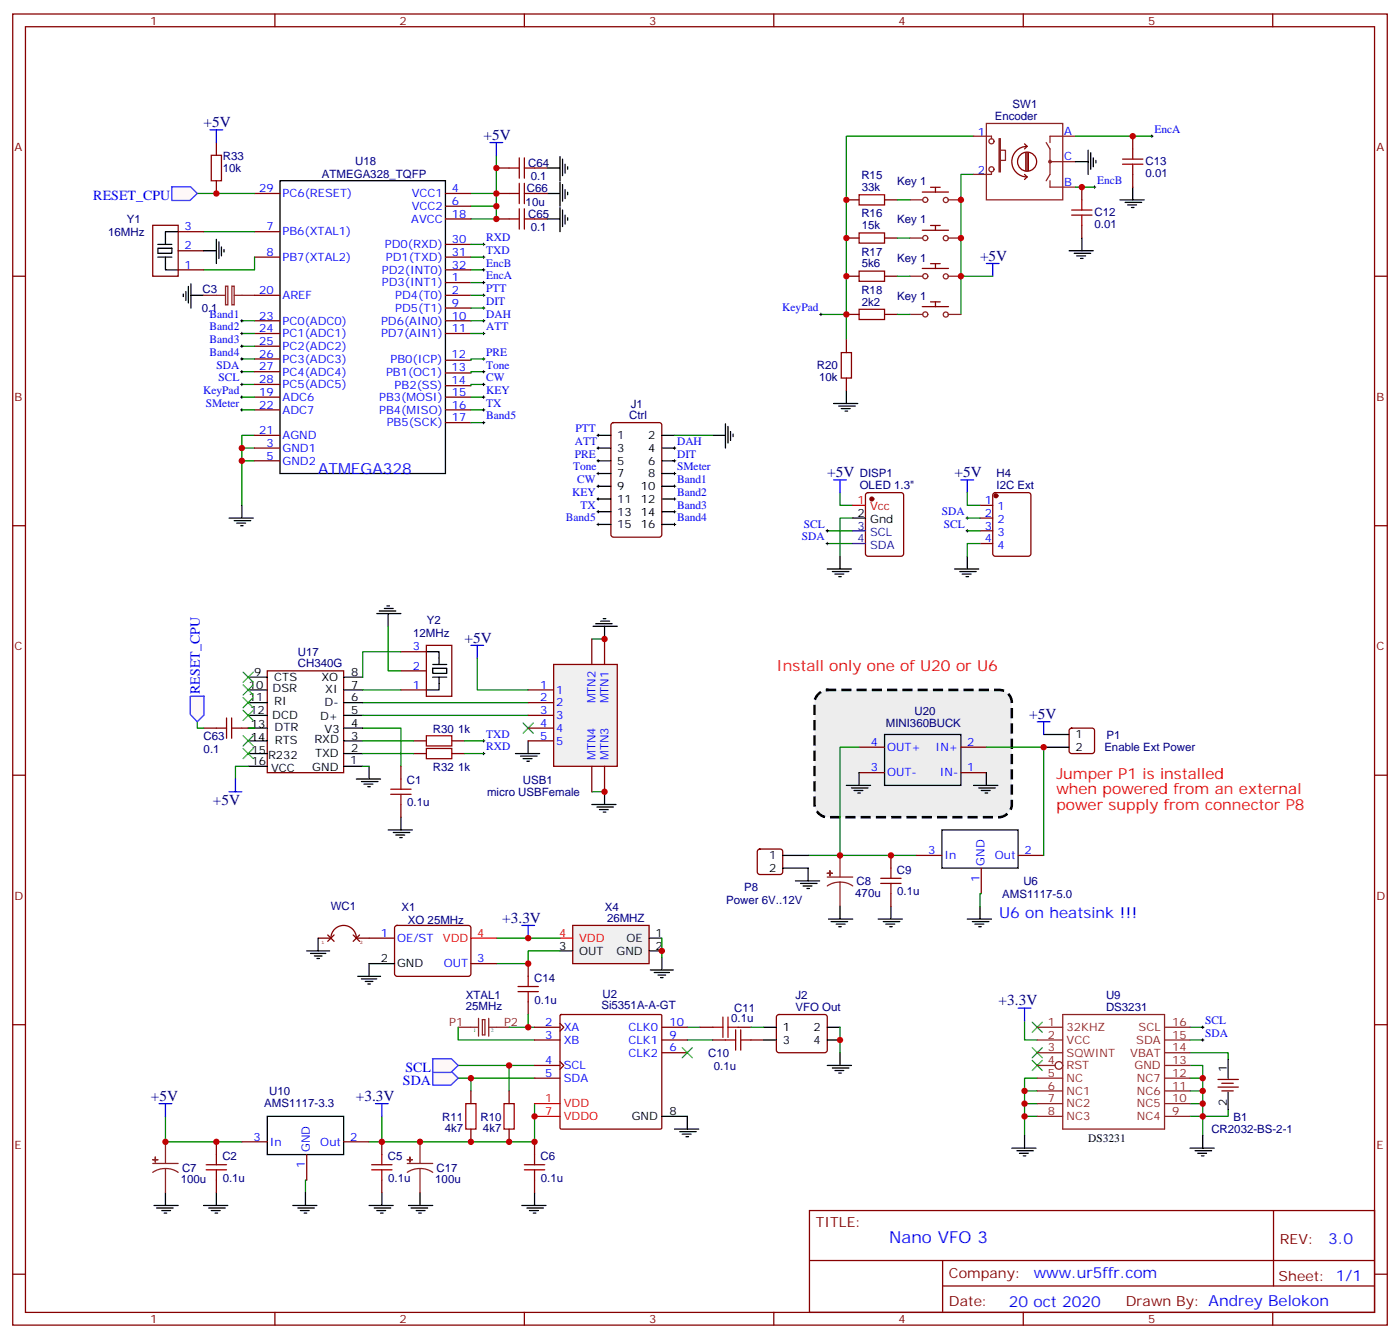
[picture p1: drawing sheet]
<svg xmlns="http://www.w3.org/2000/svg" width="388mm" height="371mm" viewBox="0 0 388 371" stroke-linecap="round" stroke-linejoin="round" font-family="sans-serif">
<path d="M226.9 192.2a3.6 3.6 0 0 1 2.4-1h47.6a3.5 3.5 0 0 1 3.6 3.5v28.3a3.8 3.8 0 0 1-3.6 3.5h-47.6a3.8 3.8 0 0 1-3.5-3.5v-28.3a3.5 3.5 0 0 1 1.1-2.5z" fill="#ededed" stroke="#000" stroke-width=".71" stroke-dasharray="2.1 2.1"/>
<g fill="none" stroke="#870000" stroke-width=".35">
<path d="M3.5 3.9h381v363.3h-381zM7.1 7.4h373.9v356.3h-373.9zM76.2 3.9v3.5M145.3 3.9v3.5M214.5 3.9v3.5M283.6 3.9v3.5M352.8 3.9v3.5M60 39.5v3.5M60 50.1v3.5M70.6 53.6h7M123.5 53.6h7M123.5 57.1h7"/>
<path d="M137.6 53.6h3.5M148.2 53.6h3.5M234.6 55.4h3.5M245.2 55.4h3.5M3.5 76.6h3.6M42.3 62.4h7.1v14.2h-7.1zM49.4 64.2h7M49.4 74.8h7M49.4 69.5h7M70.6 64.2h7M70.6 71.3h7M123.5 78.3h7"/>
<path d="M123.5 71.3h7M123.5 60.7h7M123.5 67.7h7M123.5 74.8h7M137.6 60.7h3.5M148.2 60.7h3.5M234.6 76.6h3.5M234.6 66h3.5M245.2 76.6h3.5M245.2 66h3.5M381 76.6h3.5M70.6 81.8h7"/>
<path d="M70.6 88.9h7M70.6 92.4h7M70.6 96h7M70.6 99.5h7M123.5 81.8h7M123.5 85.4h7M123.5 88.9h7M123.5 92.4h7M123.5 99.8h7M234.6 94.2v3.5M234.6 87.1h3.5M245.2 87.1h3.5"/>
<path d="M70.6 110.1h7M70.6 113.6h7M70.6 103h7M70.6 106.5h7M123.5 103.4h7M123.5 106.9h7M123.5 110.1h7M123.5 113.6h7M123.5 117.1h7M234.6 104.8v3.5M70.6 124.2h7M70.6 127.7h7"/>
<path d="M70.6 120.6h7M240.1 136.7l.5-.2h9.2l.6 .5 .1 16.5-.5 .6-9.4 .1-.7-.5v-16.5zM275.4 136.7l.5-.2h9.1l.7 .5 .1 16.5-.5 .6-9.4 .1-.7-.5v-16.5zM3.5 145.7h3.6M271.6 140.1h3.6M271.6 143.6h3.6M271.6 147.1h3.6M271.6 150.6h3.6M381 145.7h3.5M3.5 214.8h3.6M381 214.8h3.5M3.5 284h3.6"/>
<path d="M381 284h3.5M224.4 335.5h156.6v28.2h-156.6zM353 335.5v20.9M3.5 353.1h3.6M224.4 349.3h156.5M261.3 356.4h119.6M261.3 349.3v14.1M381 353.1h3.5M76.2 363.7v3.5M145.3 363.7v3.5M214.5 363.7v3.5M283.6 363.7v3.5"/>
<path d="M352.8 363.7v3.5"/>
</g>
<g fill="#870000" stroke="#870000" stroke-width=".35">
<circle cx="276" cy="137.4" r=".53"/>
<circle cx="241.7" cy="138.3" r=".53"/>
</g>
<g fill="none" stroke="#000" stroke-width=".28">
<path d="M133.7 71.3h.7M133.7 67.7h.7M134.1 67.4v.7M134.1 70.9v.7M66.7 106.5h.7M66.7 103h.7M67 102.7v.7M67 106.2v.7M229 147.1h.7M229 150.6h.7M229.3 146.8v.7M229.3 150.3v.7"/>
<path d="M267.8 147.1h.7M267.8 143.6h.7M268.1 143.2v.7M268.1 146.8v.7"/>
</g>
<g fill="none" stroke="#000" stroke-width=".35">
<path d="M77.6 50.1h45.9v81.1h-45.9zM151.7 53.6h3.5M155.2 50.4v6.7M155.2 57.5v6.7M155.9 51.2v4.5M155.9 58.2v4.6M156.6 52.6v2.4M156.6 59.6v2.5M157.3 53.3v.7M43.7 68.8h3.9v1.4h-3.9zM43.7 67.7h3.9M43.7 71.3h3.9"/>
<path d="M45.9 71.3v3.5h3.5M49.4 64.2h-3.5v3.5M52.2 79.4v4.6M52.9 78.7v6.7M56.4 69.5h3.6M60 66.3v6.7M60.7 67v4.6M61.4 68.4v2.5M62.1 69.1v.7M151.7 60.7h3.5M157.3 60.3v.7M50.8 81.5v.7"/>
<path d="M51.5 80.8v2.5M52.9 81.8h3.5M231.1 111.8h6.7M232.5 112.5h4.6M233.2 113.2h2.5M234.2 113.9h.7M234.6 108.3v3.5M63.5 143.6h6.7M64.9 144.3h4.6M65.6 145h2.5M66.7 145.7h.7M67 140.1v3.5"/>
<path d="M229.3 157.7h6.7M230.7 158.4h4.6M231.4 159.1h2.5M232.5 159.8h.7M232.8 154.2v3.5M236.4 143.6h3.5M264.6 157.7h6.7M266 158.4h4.6M266.7 159.1h2.5M267.8 159.8h.7M268.1 154.2v3.5"/>
</g>
<path d="M231.1 133h3.5M232.8 133v3.5M266.3 133h3.6M268.1 133v3.5" fill="none" stroke="#00f" stroke-width=".35"/>
<g fill="none" stroke="#008700" stroke-width=".35">
<path d="M269.9 37.7h-35.3v56.5M54.7 53.6h15.9M130.5 53.6h7.1M130.5 57.1h7.1M137.6 43v17.7h-7.1M248.7 55.4h3.5M269.9 48.3h-3.6v38.8M56.4 64.2h14.2M70.6 71.3v3.5h-14.2M130.5 74.8h3.6M130.5 67.7h3.6M130.5 71.3h3.6"/>
<path d="M248.7 76.6h3.5M248.7 66h3.5M248.7 87.1h3.5M67 103h3.6M67 106.5h3.6M67 127.7h3.6M67 124.2h3.6M70.6 120.6h-3.6v19.5M232.8 136.5v3.6h3.6M268.1 136.5v3.6h3.5M229.3 147.1h7.1M229.3 150.6h7.1"/>
<path d="M236.4 143.6h-3.6v10.6M268.1 147.1h3.5M268.1 143.6h3.5M271.6 150.6h-3.5v3.6"/>
</g>
<path d="M236.4 140.1h3.5" fill="none" stroke="#c00" stroke-width=".35"/>
<path d="M236.4 147.1h3.5M236.4 150.6h3.5" fill="none" stroke="#309" stroke-width=".35"/>
<g fill="none" stroke="#a10000" stroke-width=".35">
<path d="M58.6 43h2.8v7.1h-2.8zM141.1 53.6h2.8M143.9 50.8v5.6M143.9 57.9v5.6M145.3 50.8v5.6M145.3 57.9v5.6M145.3 53.6h2.9M238.1 54h7.1v2.8h-7.1zM141.1 60.7h2.8M145.3 60.7h2.9M238.1 75.1h7.1v2.9h-7.1zM238.1 64.6h7.1v2.8h-7.1z"/>
<path d="M233.2 97.7h2.8v7.1h-2.8zM238.1 85.7h7.1v2.8h-7.1z"/>
</g>
<path d="M255.6 53.2h7.3M257.9 51.9h2.7M259.3 51.9v1.4M255.6 74.4h7.3M255.6 63.8h7.3M257.9 73.1h2.7M257.9 62.5h2.7M259.3 62.5v1.4M259.3 73.1v1.3M255.6 85h7.3M257.9 83.7h2.7M259.3 83.7v1.3" fill="none" stroke="#900" stroke-width=".35"/>
<g fill="none" stroke="#8c2424" stroke-width=".35">
<path d="M269.9 37.7h4.9v.8M273.4 34.2h21.2v21.2h-21.2zM276.9 38.5h.4v9.1h-.4zM290 39.5l1 1.8v7l-1 1.8M298.1 37.7h-7.1v1.8M252.2 55.4h3.6M262.8 55.4h3.5M274.8 47.6v.7h-4.9M277.3 41.6h1.4v2.8h-1.4M291 50.1v1.8h7.1M291 44.8h7.1M62.5 79.3h.6v5.2h-.6z"/>
<path d="M64.3 79.3h.6v5.2h-.6zM252.2 76.6h3.6M252.2 66h3.6M262.8 76.6h3.5M262.8 66h3.5M56.4 81.8h6M64.9 81.8h5.7M252.2 87.1h3.6M262.8 87.1h3.5"/>
<circle cx="274.8" cy="39.2" r=".71"/>
<circle cx="256.5" cy="55.4" r=".71"/>
<circle cx="262.2" cy="55.4" r=".71"/>
<circle cx="274.8" cy="46.9" r=".71"/>
<circle cx="291" cy="44.8" r=".35"/>
<circle cx="256.5" cy="66" r=".71"/>
<circle cx="256.5" cy="76.6" r=".71"/>
<circle cx="262.2" cy="66" r=".71"/>
<circle cx="262.2" cy="76.6" r=".71"/>
<circle cx="256.5" cy="87.1" r=".71"/>
<circle cx="262.2" cy="87.2" r=".71"/>
</g>
<path d="M284 39.9l.7 .7M282 44.8a2.65 2.65 0 0 1 3.8-2.4 2.65 2.65 0 0 1 .6 4.4 2.65 2.65 0 0 1-4.3-1.3l-.1-.6M284 48.3l.7 .7M284.3 42.3v5M284.7 40.6a4.2 4.2 0 0 0-4.2 4.2 4.2 4.2 0 0 0 4.2 4.2M284.7 49l-.7 .7M284.7 42.3v5M284.7 40.6l-.7 .7M285 42.3v5" fill="none" stroke="#850000" stroke-width=".35"/>
<path d="M47.5 51.8h5.3l1.9 1.8-2 2h-5.1z" fill="#fff7f7" stroke="#420aff" stroke-width=".35"/>
<path d="M141.1 46.6h2.8M143.9 43.7v5.7M145.3 43.7v5.7M145.3 46.6h2.9M108.3 218.7h5.6M111.1 215.9v2.8M108.3 220.1h5.6M111.1 220.1v2.9" fill="none" stroke="#a10000" stroke-width=".35"/>
<path d="M137.6 46.6h3.5M148.2 46.6h3.5M111.1 212.4v3.5M111.1 223v3.5" fill="none" stroke="#870000" stroke-width=".35"/>
<g fill="none" stroke="#000" stroke-width=".35">
<path d="M151.7 46.6h3.5M155.2 43.4v6.7M155.9 44.1v4.6M156.6 45.5v2.5M157.3 46.2v.7M142.9 208.8h6.7M144.3 209.6h4.6M145 210.3h2.5M146 211h.8M146.4 205.3v3.5M107.6 230h6.7M109 230.7h4.6"/>
<path d="M109.7 231.4h2.5M110.8 232.1h.7M111.1 226.5v3.5"/>
</g>
<path d="M58.2 36h3.5M60 36v3.5M135.8 39.5h3.5M137.6 39.5v3.5" fill="none" stroke="#00f" stroke-width=".35"/>
<path d="M100.5 194.7h45.9M100.5 201.8h10.6v10.6" fill="none" stroke="#008700" stroke-width=".35"/>
<path d="M133.7 208.8h.7M133.7 205.3h.7M134.1 205v.7M134.1 208.5v.7" fill="none" stroke="#000" stroke-width=".28"/>
<path d="M145 200.4l2.8 2.8M147.8 200.4l-2.8 2.8" fill="none" stroke="#3c3" stroke-width=".35"/>
<path d="M74.1 185.9h21.1v28.2h-21.1z" fill="#fff" stroke="#800000" stroke-width=".35"/>
<g fill="none" stroke="#000" stroke-width=".35">
<path d="M104.4 170h6.7M105.1 169.3h4.6M106.5 168.6h2.5M107.2 167.9h.7M107.6 170v3.6M164.4 173.6h6.7M165.1 172.9h4.6M166.5 172.2h2.5M167.2 171.4h.7M167.6 173.6v3.5M68.8 198.3h5.3M68.8 194.7h5.3"/>
<path d="M68.8 191.2h5.3M68.8 187.7h5.3M95.2 198.3h5.3M95.2 194.7h5.3M95.2 191.2h5.3M95.2 187.7h5.3M118.2 180.6h3.5v3.5M119.9 185.2h3.9v1.4h-3.9zM119.9 187.7h3.9M119.9 184.1h3.9M121.7 187.7v3.5h-3.5M68.8 212.4h5.3"/>
<path d="M68.8 208.8h5.3M68.8 205.3h5.3M68.8 201.8h5.3M95.2 212.4h5.3M95.2 208.8h5.3M95.2 205.3h5.3M95.2 201.8h5.3M98.8 215.9h6.7M100.2 216.6h4.6M100.9 217.3h2.5M102 218h.7M102.3 212.4v3.5"/>
<path d="M167.6 219.4v3.6M164 223h6.7M165.5 223.7h4.5M166.2 224.4h2.4M167.2 225.1h.7"/>
</g>
<path d="M62.8 199v5.6M64.2 199v5.6M60 201.8h2.8M64.2 201.8h2.8M118.2 207.4h7v2.9h-7zM118.2 203.9h7v2.8h-7z" fill="none" stroke="#a10000" stroke-width=".35"/>
<path d="M118.2 178.9h7v14.1h-7zM111.1 191.2h7.1M111.1 185.9h7.1M111.1 180.6h7.1M56.4 201.8h3.6M67 201.8h3.6M114.7 208.8h3.5M114.7 205.3h3.5M125.2 208.8h3.6M125.2 205.3h3.6" fill="none" stroke="#870000" stroke-width=".35"/>
<g fill="none" stroke="#008700" stroke-width=".35">
<path d="M107.6 173.6v12.3h3.5M164 177.1h3.6M100.5 198.3h45.9M100.5 191.2h10.6M111.1 180.6h-10.6v7.1M54.7 200v1.8h1.7M68.8 212.4h-3.5v3.5M68.8 201.8h1.8M100.5 205.3h14.2M100.5 208.8h14.2M100.5 212.4h1.8M128.8 205.3h5.3"/>
<path d="M128.8 208.8h5.3M164 219.4h3.6"/>
</g>
<path d="M52.7 193l3.8-.1v5.3l-1.8 1.8-2-2z" fill="#fff7f7" stroke="#420aff" stroke-width=".35"/>
<path d="M67.4 186.3l2.8 2.8M67.4 189.8l2.8 2.8M67.4 193.3l2.8 2.8M67.4 196.9l2.8 2.8M70.2 186.3l-2.8 2.8M70.2 189.8l-2.8 2.8M70.2 193.3l-2.8 2.8M70.2 196.9l-2.8 2.8M67.4 203.9l2.8 2.8M67.4 207.4l2.8 2.9M70.2 203.9l-2.8 2.8M70.2 207.4l-2.8 2.9" fill="none" stroke="#3c3" stroke-width=".35"/>
<path d="M130.5 178.9h3.6M132.3 178.9v3.5M63.5 219.4h3.5M65.3 215.9v3.5M44.1 305.9h3.5M45.9 305.9v3.5M104.1 305.9h3.5M105.8 305.9v3.5" fill="none" stroke="#00f" stroke-width=".35"/>
<path d="M224 237.1h30M272 247.7h-.4v3.5M127 295.3h21.2M127 298.8h21.2M130.5 298.8v3.5M141.1 295.3v7M45.9 309.4v7h21.1M105.8 309.4v7M85 327h-.3v3.6" fill="none" stroke="#008700" stroke-width=".35"/>
<path d="M244.1 244.8h5.7M244.1 243.4h5.7M246.9 240.6v2.8M246.9 244.8v2.9M60 320v2.8M129.1 305.9h2.8v7h-2.8zM139.7 305.9h2.8v7h-2.8zM57.1 324.2h5.7M57.1 322.8h5.7M60 324.2v2.8" fill="none" stroke="#a10000" stroke-width=".35"/>
<g fill="none" stroke="#870000" stroke-width=".35">
<path d="M210.1 235.5l.5-.2h5.7l.5 .2 .2 .5v5.7l-.3 .5-.4 .2h-5.7l-.5-.3-.2-.4v-5.7zM246.9 237.1v3.5M254 237.1h7.1M282.2 237.1h7.1M246.9 247.7v3.5M272 240.6v7.1M60 316.4v3.6M67 316.4h7.1M85 320v7M95.2 316.4h7.1M130.5 302.3v3.6M130.5 312.9v3.5"/>
<path d="M141.1 302.3v3.6M141.1 312.9v3.5M60 327v3.6"/>
</g>
<g fill="none" stroke="#000" stroke-width=".35">
<path d="M217 237.1h7M261.1 230h21.1v10.6h-21.1zM217 240.6h7v3.5M220.5 244.1h6.7M221.9 244.8h4.6M222.6 245.5h2.5M223.7 246.2h.7M229.7 254.7h6.7M230.4 255.4h4.5M231.8 256.1h2.4M232.5 256.8h.7M232.8 251.2v3.5"/>
<path d="M243.4 254.7h6.7M244.8 255.4h4.6M245.5 256.1h2.5M246.6 256.8h.7M246.9 251.2v3.5M268.1 254.7h6.7M269.5 255.4h4.6M270.2 256.1h2.5M271.3 256.8h.7M271.6 251.2v3.5M74.1 309.4h21.1v10.6h-21.1zM42.7 334.1h6.7"/>
<path d="M43.4 334.8h4.6M44.8 335.5h2.5M45.5 336.2h.7M45.9 330.6v3.5M56.4 334.1h6.7M57.9 334.8h4.5M58.6 335.5h2.4M59.6 336.2h.7M60 330.6v3.5M81.1 334.1h6.7M82.5 334.8h4.6M83.3 335.5h2.4"/>
<path d="M84.3 336.2h.7M84.7 330.6v3.5"/>
</g>
<path d="M232.8 237.1v6M229.3 243.1h7.1M232.8 244.5l1.9 .2 1.7 .8M232.8 244.5l-1.8 .2-1.7 .8M232.8 244.5v6.7M45.9 316.4v6M42.3 322.4h7.1M45.9 323.9l1.8 .2 1.7 .8M45.9 323.9l-1.9 .2-1.7 .8M45.9 323.9v6.7" fill="none" stroke="#8c2424" stroke-width=".35"/>
<g fill="#8c2424" stroke="#8c2424" stroke-width=".35">
<path d="M229.3 242h1.4z"/>
<path d="M230 241.3v1.4z"/>
<path d="M42.3 321.4h1.4z"/>
<path d="M43 320.7l.1 1.4z"/>
</g>
<g fill="#fff7f7" stroke="#420aff" stroke-width=".35">
<path d="M119.9 297h5.2l1.9 1.8-2 1.9h-5.1z"/>
<path d="M119.9 293.4h5.2l1.9 1.9-2 1.9h-5.1z"/>
</g>
<path d="M298.1 37.7h21.2M298.1 51.9h5.3M266.3 76.6h8.9M227.5 87.1h7.1M238.1 207.1h-5.3v30M273.4 207.1h15.9v30M127 284.7v3.5h21.2M190.5 288.2h7.1M190.5 284.7h3.5M148.2 305.9v10.5h-45.9" fill="none" stroke="#008700" stroke-width=".35"/>
<g fill="none" stroke="#000" stroke-width=".35">
<path d="M298.1 44.8h3.5M301.6 41.6v6.7M302.3 42.3v4.6M303 43.7v2.5M303.7 44.4v.8M310.4 55.4h6.7M311.9 56.1h4.5M312.6 56.8h2.4M313.6 57.5h.7M314 51.9v3.5M296.3 69.5h6.7M297.7 70.2h4.6"/>
<path d="M298.4 70.9h2.5M299.5 71.6h.7M299.9 66v3.5M234.6 217.7h6.7M236 218.4h4.6M236.7 219.1h2.5M237.8 219.8h.7M238.1 214.1v3.6M245.2 203.6h21.1v14.1h-21.1zM269.9 217.7h6.7M271.3 218.4h4.6M272 219.1h2.5"/>
<path d="M273 219.8h.8M273.4 214.1v3.6M289.3 203.6h7M289.3 207.1h7M180.3 268.8h6.3M181.3 269.5h4.3M182.4 270.2h2.1M183.1 270.9h.7M183.4 265.3v3.5M187 312.9h6.7M188.4 313.6h4.6M189.1 314.3h2.5"/>
<path d="M190.1 315h.8M190.5 309.4v3.5M102.3 334.1h6.7M103.7 334.8h4.6M104.4 335.5h2.5M105.5 336.2h.7M105.8 330.6v3.5M113.2 334.1h6.7M113.9 334.8h4.6M115.4 335.5h2.4M116.1 336.2h.7M116.4 330.6v3.5"/>
<path d="M144.6 334.1h6.7M146 334.8h4.6M146.8 335.5h2.4M147.8 336.2h.7M148.2 330.6v3.5"/>
</g>
<g fill="none" stroke="#a10000" stroke-width=".35">
<path d="M297 59.6h5.7M297 58.2h5.7M299.9 55.4v2.8M299.9 59.6v2.8M311.1 45.5h5.7M311.1 44.1h5.7M314 41.3v2.8M314 45.5v2.8M197.6 284.7h2.8M200.4 281.9v5.6M201.1 288.2h2.8M201.8 284.7h2.8"/>
<path d="M201.8 281.9v5.6M203.9 285.4v5.6M205.3 288.2h2.8M205.3 285.4v5.6M105.8 320v2.8M148.2 320v2.8M103 324.2h5.7M103 322.8h5.7M105.8 324.2v2.8M145.3 324.2h5.7M145.3 322.8h5.7M148.2 324.2v2.8"/>
</g>
<g fill="none" stroke="#870000" stroke-width=".35">
<path d="M314 37.7v3.6M299.9 51.9v3.5M314 48.3v3.6M299.9 62.4v3.6M238.1 214.1h7.1M238.1 207.1h7.1M266.3 214.1h7.1M266.3 207.1h7.1M296.6 202l.4-.2h5.7l.5 .2 .2 .5v5.6l-.2 .5-.5 .2h-5.7l-.5-.2-.2-.5v-5.6zM194 284.7h3.6M197.6 288.2h3.5M204.6 284.7h3.5"/>
<path d="M208.1 288.2h3.6M105.8 316.4v3.6M148.2 316.4v3.6M105.8 327v3.6M148.2 327v3.6"/>
</g>
<path d="M127 284.7h5.6M132.6 282.2v5M133.7 282.6h.7v4.2h-.7zM135.5 284.7h5.6M135.5 282.2v5M116.4 316.4v6M112.9 322.4h7M116.4 323.9l1.9 .2 1.6 .8M116.4 323.9l-1.8 .2-1.7 .8M116.4 323.9v6.7" fill="none" stroke="#8c2424" stroke-width=".35"/>
<g fill="#8c2424" stroke="#8c2424" stroke-width=".35">
<path d="M112.9 321.4h1.4z"/>
<path d="M113.6 320.7v1.4z"/>
</g>
<path d="M273.4 73h3.5M275.2 73v3.6M287.5 200h3.5M289.3 200v3.6" fill="none" stroke="#00f" stroke-width=".35"/>
<path d="M318.9 37.7h.7M319.3 37.4v.7M303 51.9h.7M303.4 51.5v.7M227.2 87.1h.7M227.5 86.8v.7" fill="none" stroke="#000" stroke-width=".28"/>
<path d="M158.7 256.5h21.2v10.6h-21.2z" fill="#f0f0f0" stroke="#870000" stroke-width=".35"/>
<g fill="none" stroke="#000" stroke-width=".35">
<path d="M201.1 117.5v6.7M201.8 118.2v4.6M202.5 119.6v2.5M165.8 120.6h3.5M165.8 124.2h3.5M165.8 127.7h3.5M165.8 131.2h3.5M165.8 134.8h3.5M165.8 138.3h3.5M183.4 120.6h3.6M183.4 124.2h3.6M183.4 127.7h3.6"/>
<path d="M183.4 131.2h3.6M183.4 134.8h3.6M183.4 138.3h3.6M197.6 120.6h3.5M203.2 120.3v.7M165.8 141.8h3.5M165.8 145.3h3.5M183.4 141.8h3.6M183.4 145.3h3.6M179.9 260h3.5M155.2 263.5h3.5M179.9 263.5h3.5"/>
</g>
<path d="M155.2 260h3.5" fill="none" stroke="#f00" stroke-width=".35"/>
<g fill="none" stroke="#008700" stroke-width=".35">
<path d="M130.5 78.3h3.6M67 92.4h3.6M67 88.9h3.6M67 96h3.6M67 99.5h3.6M130.5 92.4h3.6M130.5 81.8h3.6M130.5 85.4h3.6M130.5 88.9h3.6M134.1 99.5h-3.6v.3M67 110.1h3.6M67 113.6h3.6"/>
<path d="M130.5 110.1h3.6M130.5 113.6h3.6M130.5 117.1h3.6M134.1 103h-3.6v.4M134.1 106.5h-3.6v.4M187 120.6h10.6M137.6 260h17.6M183.4 260v5.3M155.2 263.5h-8.8v3.6h-8.8M141.1 284.7h7.1M146.4 281.2v3.5"/>
</g>
<path d="M143.6 274.8h5.6M143.6 273.4h5.6M146.4 270.6v2.8M146.4 274.8v2.8" fill="none" stroke="#a10000" stroke-width=".35"/>
<path d="M169.6 117.3l.4-.2h12.7l.7 .5v30.6l-.4 .6-13 .1-.6-.5-.1-30.6zM146.4 267.1v3.5M146.4 277.6v3.6" fill="none" stroke="#870000" stroke-width=".35"/>
<path d="M144.6 256.5h3.6M146.4 256.5v3.5" fill="none" stroke="#00f" stroke-width=".35"/>
<g fill="none" stroke="#000" stroke-width=".28">
<path d="M66.7 92.4h.7M66.7 99.5h.7M66.7 88.9h.7M66.7 96h.7M67 88.5v.8M67 92.1v.7M67 95.6v.7M67 99.1v.7M133.7 92.4h.7M133.7 99.5h.7M133.7 81.8h.7M133.7 85.4h.7"/>
<path d="M133.7 88.9h.7M134.1 81.5v.7M134.1 85v.7M134.1 88.5v.8M134.1 92.1v.7M134.1 99.1v.7M66.7 110.1h.7M66.7 113.6h.7M67 109.7v.7M67 113.2v.7M133.7 110.1h.7M133.7 113.6h.7"/>
<path d="M133.7 106.5h.7M133.7 103h.7M133.7 117.1h.7M134.1 102.7v.7M134.1 106.2v.7M134.1 109.7v.7M134.1 113.2v.7M134.1 116.8v.7M165.5 131.2h.7M165.5 138.3h.7M165.5 134.8h.7M165.5 127.7h.7"/>
<path d="M165.5 124.2h.7M165.5 120.6h.7M165.8 120.3v.7M165.8 123.8v.7M165.8 127.4v.7M165.8 130.9v.7M165.8 134.4v.7M165.8 137.9v.7M186.6 131.2h.7M186.6 138.3h.7M186.6 134.8h.7M186.6 127.7h.7"/>
<path d="M186.6 124.2h.7M187 123.8v.7M187 127.4v.7M187 130.9v.7M187 134.4v.7M187 137.9v.7M165.5 145.3h.7M165.5 141.8h.7M165.8 141.5v.7M165.8 145v.7M186.6 145.3h.7M186.6 141.8h.7"/>
<path d="M187 141.5v.7M187 145v.7"/>
</g>
<path d="M153.5 184.1h17.6v28.3h-17.6z" fill="#f0f0f0" stroke="#870000" stroke-width=".35"/>
<g fill="none" stroke="#870000" stroke-width=".35">
<path d="M164 177.1v7M167.6 177.1v7M146.4 191.2h7.1M146.4 194.7h7.1M146.4 198.3h7.1M146.4 201.8h7.1M146.4 205.3h7.1M164 212.4v7M167.6 212.4v7M102.3 260h7.1M109.6 256.7l.5-.2h20l.4 .7v12.9l-.7 .5-20-.1-.4-.6v-12.7zM130.5 267.1h7.1"/>
<path d="M148.2 284.7h7M148.2 288.2h7M148.2 295.3h7M148.2 298.8h7M155.2 283.6l1.1 1.1-1.1 1.1M155.2 294.2l1.1 1.1-1.1 1M155.3 281.3l.3-.1h27.5l.3 .1v31.3l-.1 .3h-27.7l-.3-.2zM183.4 284.7h7.1M183.4 288.2h7.1M183.4 291.7h7.1M215.4 281.4l.5-.2h12.7l.5 .2 .2 .5-.1 9.4-.6 .4h-13l-.4-.7v-9.1zM337.6 299.2h5.7"/>
<path d="M337.6 301.3h5.7M338.7 300.2h3.1M338.7 302.3h3.1"/>
</g>
<g fill="none" stroke="#008700" stroke-width=".35">
<path d="M132.3 182.4v8.8h14.1M208.1 284.7h3.6M232.8 284.7v7M284 282.9v5.3h3.5M287.5 298.8h-3.5v15.9M329.8 291.7h10.6v1.8M329.8 295.3h3.6v19.4M329.8 284.7h3.6M329.8 288.2h3.6M329.8 298.8h3.6M284 309.4h3.5M284 305.9h3.5"/>
<path d="M284 302.3h3.5M329.8 305.9h3.6M329.8 302.3h3.6M340.4 307.6v1.8h-10.6"/>
</g>
<path d="M130.5 260h7.1M148.2 305.9h7M148.2 309.4h7" fill="none" stroke="#f00" stroke-width=".35"/>
<g fill="none" stroke="#000" stroke-width=".35">
<path d="M88.2 260v3.5M85 263.5h6.4M86.1 264.2h4.2M87.1 264.9h2.2M87.8 265.6h.7M99.1 270.6h6.4M100.2 271.3h4.2M101.2 272h2.2M102 272.7h.7M109.4 267.1h-7.1v3.5M211.7 284.7h3.5M211.7 288.2h3.5"/>
<path d="M229.3 284.7h3.5M229.3 288.2h3.5M229.3 295.3h6.7M230.7 296h4.6M231.4 296.7h2.5M232.5 297.4h.7M232.8 291.7v3.6M340.4 293.5v5.3M183.4 309.4h7.1M280.5 318.2h6.7M281.9 318.9h4.6M282.6 319.6h2.4"/>
<path d="M284 314.7v3.5M329.8 318.2h6.7M331.3 318.9h4.5M332 319.6h2.4M333.4 314.7v3.5M340.4 302.7v4.9M283.6 320.3h.7M333 320.3h.7"/>
</g>
<path d="M189.1 290.3l2.8 2.9M191.9 290.3l-2.8 2.9M286.1 293.9l2.8 2.8M286.1 290.3l2.8 2.9M286.1 283.3l2.8 2.8M288.9 293.9l-2.8 2.8M288.9 290.3l-2.8 2.9M288.9 283.3l-2.8 2.8" fill="none" stroke="#3c3" stroke-width=".35"/>
<path d="M133.7 78.3h.7M133.7 74.8h.7M134.1 74.4v.7M134.1 78v.7M333 288.2h.7M333 284.7h.7M333.4 284.3v.7M333.4 287.9v.7" fill="none" stroke="#000" stroke-width=".28"/>
<g fill="none" stroke="#8c2424" stroke-width=".35">
<path d="M287.5 284.7h7.1M287.5 288.2h7.1M287.5 295.3h5M287.5 291.7h7.1M287.5 298.8h7.1M294.6 281.2h28.2v31.7h-28.2zM322.8 284.7h7M322.8 288.2h7M322.8 295.3h7M322.8 291.7h7M322.8 298.8h7M287.5 302.3h7.1"/>
<path d="M287.5 305.9h7.1M287.5 309.4h7.1M322.8 302.3h7M322.8 305.9h7M322.8 309.4h7"/>
<circle cx="293.5" cy="295.3" r="1.06"/>
</g>
<path d="M282.2 279.4h3.6M284 279.4v3.5" fill="none" stroke="#00f" stroke-width=".35"/>
<path d="M88.2 260h3.5a3.5 3.5 0 0 1 3.6-3.5 3.5 3.5 0 0 1 3.5 3.5h3.5M90.8 259.1l1.8 1.8M92.6 259.1l-1.8 1.8M97.9 259.1l1.8 1.8M99.7 259.1l-1.8 1.8" fill="none" stroke="#850000" stroke-width=".35"/>
<g fill="#c00">
<circle cx="234.6" cy="87.1" r=".88"/>
<circle cx="234.6" cy="76.6" r=".88"/>
<circle cx="234.6" cy="66" r=".88"/>
<circle cx="234.6" cy="55.4" r=".88"/>
<circle cx="266.3" cy="76.6" r=".88"/>
<circle cx="266.3" cy="66" r=".88"/>
<circle cx="266.3" cy="55.4" r=".88"/>
<circle cx="137.6" cy="53.6" r=".88"/>
<circle cx="137.6" cy="57.1" r=".88"/>
<circle cx="67" cy="124.2" r=".88"/>
<circle cx="67" cy="127.7" r=".88"/>
<circle cx="137.6" cy="60.7" r=".88"/>
<circle cx="137.6" cy="46.6" r=".88"/>
<circle cx="60" cy="53.6" r=".88"/>
<circle cx="130.5" cy="298.8" r=".88"/>
<circle cx="116.4" cy="316.4" r=".88"/>
<circle cx="130.5" cy="316.4" r=".88"/>
<circle cx="246.9" cy="237.1" r=".88"/>
<circle cx="232.8" cy="237.1" r=".88"/>
<circle cx="60" cy="316.4" r=".88"/>
<circle cx="45.9" cy="316.4" r=".88"/>
<circle cx="105.8" cy="316.4" r=".88"/>
<circle cx="148.2" cy="316.4" r=".88"/>
<circle cx="141.1" cy="316.4" r=".88"/>
<circle cx="141.1" cy="295.3" r=".88"/>
<circle cx="299.9" cy="51.9" r=".88"/>
<circle cx="314" cy="37.7" r=".88"/>
<circle cx="183.4" cy="263.5" r=".88"/>
<circle cx="146.4" cy="284.7" r=".88"/>
<circle cx="167.6" cy="219.4" r=".88"/>
<circle cx="167.6" cy="177.1" r=".88"/>
<circle cx="289.3" cy="207.1" r=".88"/>
<circle cx="148.2" cy="309.4" r=".88"/>
<circle cx="232.8" cy="288.2" r=".88"/>
<circle cx="333.4" cy="309.4" r=".88"/>
<circle cx="333.4" cy="305.9" r=".88"/>
<circle cx="333.4" cy="302.3" r=".88"/>
<circle cx="333.4" cy="298.8" r=".88"/>
<circle cx="284" cy="309.4" r=".88"/>
<circle cx="284" cy="305.9" r=".88"/>
<circle cx="284" cy="302.3" r=".88"/>
<circle cx="146.4" cy="267.1" r=".88"/>
<circle cx="146.4" cy="260" r=".88"/>
</g>
<text font-size="4.6" fill="#00f" x="246.5" y="344.5">Nano VFO 3</text>
<g font-size="4.2" fill="#000080">
<text x="56.4" y="35.2">+5V</text>
<text x="134.1" y="38.7">+5V</text>
<text x="271.6" y="72.2">+5V</text>
<text x="229.3" y="132.2">+5V</text>
<text x="264.6" y="132.2">+5V</text>
<text x="128.8" y="178.1">+5V</text>
<text x="285.3" y="199.2">+5V</text>
<text x="59" y="223.1">+5V</text>
<text x="139.2" y="255.7">+3.3V</text>
<text x="276.8" y="278.6">+3.3V</text>
<text x="41.9" y="305.1">+5V</text>
<text x="98.7" y="305.1">+3.3V</text>
</g>
<g font-size="4.2" fill="#00f">
<text x="88.2" y="131.2">ATMEGA328</text>
<text x="276.9" y="254.4">U6 on heatsink !!!</text>
<text x="368.2" y="344.8">3.0</text>
<text x="286.5" y="354.3">www.ur5ffr.com</text>
<text x="279.6" y="362.1">20 oct 2020</text>
</g>
<g font-size="4.2" fill="#f00">
<text x="215.2" y="185.9">Install only one of U20 or U6</text>
<text x="292.8" y="215.9">Jumper P1 is installed</text>
<text x="292.8" y="220.1">when powered from an external</text>
<text x="292.8" y="224.4">power supply from connector P8</text>
</g>
<g font-size="3.9" fill="#00f">
<text x="25.9" y="55.4">RESET_CPU</text>
<text x="55.4" y="192.4" transform="rotate(-90 55.4 192.4)">RESET_CPU</text>
<text x="112.4" y="297">SCL</text>
<text x="111.7" y="300.6">SDA</text>
</g>
<g font-size="3.9" fill="#800">
<text x="226.1" y="340.1">TITLE:</text>
<text x="354.8" y="344.8">REV:</text>
<text x="263" y="354.3">Company:</text>
<text x="354.4" y="354.9">Sheet: 1/1</text>
<text x="263" y="362">Date:</text>
<text x="312.1" y="362">Drawn By: Andrey Belokon</text>
</g>
<g font-size="3.2" fill="#800">
<text x="41.6" y="6.9">1</text>
<text x="110.8" y="6.9">2</text>
<text x="179.9" y="6.9">3</text>
<text x="249.1" y="6.9">4</text>
<text x="318.2" y="6.9">5</text>
<text x="4.1" y="42">A</text>
<text x="381.5" y="42">A</text>
<text x="4.1" y="111.1">B</text>
<text x="381.5" y="111.1">B</text>
<text x="4.1" y="180.3">C</text>
<text x="381.5" y="180.3">C</text>
<text x="4.1" y="249.4">D</text>
<text x="381.5" y="249.4">D</text>
<text x="4.1" y="318.6">E</text>
<text x="381.5" y="318.6">E</text>
<text x="41.6" y="366.7">1</text>
<text x="110.8" y="366.7">2</text>
<text x="179.9" y="366.7">3</text>
<text x="249.1" y="366.7">4</text>
<text x="318.2" y="366.7">5</text>
</g>
<g font-size="3.2" fill="#000080">
<text x="280.7" y="30">SW1</text>
<text x="275.7" y="33.2">Encoder</text>
<text x="61.7" y="47.8">10k</text>
<text x="61.7" y="44.2">R33</text>
<text x="98.4" y="45.7">U18</text>
<text x="146.4" y="46.4">C64</text>
<text x="317.5" y="45.9">C13</text>
<text x="89.2" y="49.4">ATMEGA328_TQFP</text>
<text x="146.1" y="53.1">C66</text>
<text x="147.1" y="49.9">0.1</text>
<text x="238.8" y="49.7">R15</text>
<text x="238.8" y="52.9">33k</text>
<text x="248.7" y="51.3">Key 1</text>
<text x="317.5" y="49">0.01</text>
<text x="145.7" y="57">10u</text>
<text x="303.4" y="60">C12</text>
<text x="30" y="65.4">16MHz</text>
<text x="35.1" y="61.8">Y1</text>
<text x="146.4" y="60.5">C65</text>
<text x="147.1" y="64">0.1</text>
<text x="238.8" y="60.3">R16</text>
<text x="238.8" y="63.5">15k</text>
<text x="248.7" y="61.9">Key 1</text>
<text x="303.4" y="63.1">0.01</text>
<text x="238.8" y="70.9">R17</text>
<text x="238.8" y="74.1">5k6</text>
<text x="248.7" y="72.5">Key 1</text>
<text x="56.1" y="81.2">C3</text>
<text x="238.8" y="81.4">R18</text>
<text x="248.7" y="83.1">Key 1</text>
<text x="55.9" y="86.5">0.1</text>
<text x="238.8" y="84.7">2k2</text>
<text x="226.4" y="102.4">R20</text>
<text x="227.1" y="105.6">10k</text>
<text x="174.9" y="113.1">J1</text>
<text x="174.4" y="116.1">Ctrl</text>
<text x="238.3" y="135.5">OLED 1.3&quot;</text>
<text x="238.3" y="132.3">DISP1</text>
<text x="276.2" y="135.5">I2C Ext</text>
<text x="276.2" y="132.3">H4</text>
<text x="118.3" y="173">Y2</text>
<text x="114.5" y="176.5">12MHz</text>
<text x="82.6" y="184.9">CH340G</text>
<text x="82.6" y="181.7">U17</text>
<text x="119.9" y="203">R30</text>
<text x="127" y="203">1k</text>
<text x="245.5" y="201.6">MINI360BUCK</text>
<text x="253.5" y="198.1">U20</text>
<text x="56.4" y="208.6">0.1</text>
<text x="56.4" y="205.1">C63</text>
<text x="306.1" y="208.2">Enable Ext Power</text>
<text x="306.7" y="204.7">P1</text>
<text x="119.9" y="213.6">R32</text>
<text x="127" y="213.6">1k</text>
<text x="112.8" y="217.4">C1</text>
<text x="135" y="220.7">micro USBFemale</text>
<text x="144.9" y="217.1">USB1</text>
<text x="112.9" y="223.4">0.1u</text>
<text x="237.4" y="245.4">C8</text>
<text x="248.6" y="242.1">C9</text>
<text x="283.7" y="245.3">U6</text>
<text x="201.3" y="250.5">Power 6V..12V</text>
<text x="206.3" y="247">P8</text>
<text x="237.1" y="248.5">470u</text>
<text x="248.7" y="248.1">0.1u</text>
<text x="277.8" y="248.8">AMS1117-5.0</text>
<text x="91.7" y="252.2">WC1</text>
<text x="111.3" y="252.4">X1</text>
<text x="113.1" y="255.9">XO 25MHz</text>
<text x="167.7" y="252.5">X4</text>
<text x="168.3" y="255.4">26MHZ</text>
<text x="148.1" y="272.1">C14</text>
<text x="129.1" y="279.9">25MHz</text>
<text x="129.1" y="276.8">XTAL1</text>
<text x="148.2" y="278.1">0.1u</text>
<text x="166.7" y="279.8">Si5351A-A-GT</text>
<text x="167" y="276.6">U2</text>
<text x="203.5" y="280.5">C11</text>
<text x="220.5" y="280.1">VFO Out</text>
<text x="220.5" y="276.9">J2</text>
<text x="306.6" y="280.1">DS3231</text>
<text x="306.6" y="276.9">U9</text>
<text x="202.7" y="283.3">0.1u</text>
<text x="196.3" y="292.9">C10</text>
<text x="197.9" y="296.4">0.1u</text>
<text x="74.6" y="303.4">U10</text>
<text x="73.3" y="306.9">AMS1117-3.3</text>
<text x="122.6" y="310.5">R11</text>
<text x="133.2" y="310.5">R10</text>
<text x="341.9" y="310.5">B1</text>
<text x="123.3" y="313.7">4k7</text>
<text x="133.9" y="313.7">4k7</text>
<text x="335.8" y="314.1">CR2032-BS-2-1</text>
<text x="61.6" y="321.5">C2</text>
<text x="107.5" y="321.5">C5</text>
<text x="149.8" y="321.5">C6</text>
<text x="50.1" y="327.9">100u</text>
<text x="50.4" y="324.7">C7</text>
<text x="61.7" y="327.5">0.1u</text>
<text x="107.6" y="327.5">0.1u</text>
<text x="120.6" y="327.9">100u</text>
<text x="121" y="324.7">C17</text>
<text x="149.9" y="327.5">0.1u</text>
</g>
<g font-size="3.2" fill="#00f">
<text x="271" y="37.7">1</text>
<text x="294.9" y="37.4">A</text>
<text x="320" y="36.9">EncA</text>
<text x="294.9" y="44.4">C</text>
<text x="71.8" y="53.3">29</text>
<text x="125.2" y="53.3">4</text>
<text x="271" y="48.3">2</text>
<text x="294.9" y="51.5">B</text>
<text x="304.1" y="51">EncB</text>
<text x="78.3" y="54.7">PC6(RESET)</text>
<text x="114.1" y="54.7">VCC1</text>
<text x="114.1" y="58.2">VCC2</text>
<text x="125.2" y="56.8">6</text>
<text x="51.2" y="63.9">3</text>
<text x="73.8" y="63.9">7</text>
<text x="78.3" y="65.3">PB6(XTAL1)</text>
<text x="114" y="61.7">AVCC</text>
<text x="125.2" y="60.3">18</text>
<text x="51.2" y="69.1">2</text>
<text x="73.8" y="70.9">8</text>
<text x="106.7" y="68.8">PD0(RXD)</text>
<text x="125.2" y="67.4">30</text>
<text x="125.2" y="70.9">31</text>
<text x="134.8" y="70.4">TXD</text>
<text x="134.8" y="66.9">RXD</text>
<text x="51.2" y="74.4">1</text>
<text x="78.3" y="72.3">PB7(XTAL2)</text>
<text x="105.8" y="75.8">PD2(INT0)</text>
<text x="106.9" y="72.3">PD1(TXD)</text>
<text x="125.2" y="78">1</text>
<text x="125.2" y="74.4">32</text>
<text x="134.8" y="77.4">EncA</text>
<text x="134.8" y="73.9">EncB</text>
<text x="71.8" y="81.5">20</text>
<text x="78.3" y="82.9">AREF</text>
<text x="105.8" y="79.4">PD3(INT1)</text>
<text x="109.5" y="82.9">PD4(T0)</text>
<text x="125.2" y="81.5">2</text>
<text x="134.8" y="81">PTT</text>
<text x="58.1" y="88">Band1</text>
<text x="71.8" y="88.5">23</text>
<text x="78.3" y="90">PC0(ADC0)</text>
<text x="105.6" y="90">PD6(AIN0)</text>
<text x="109.5" y="86.4">PD5(T1)</text>
<text x="125.2" y="85">9</text>
<text x="125.2" y="88.5">10</text>
<text x="134.8" y="84.5">DIT</text>
<text x="134.8" y="88">DAH</text>
<text x="216.8" y="86.3">KeyPad</text>
<text x="58.1" y="91.5">Band2</text>
<text x="58.1" y="95.1">Band3</text>
<text x="71.8" y="92.1">24</text>
<text x="71.8" y="95.6">25</text>
<text x="78.3" y="93.5">PC1(ADC1)</text>
<text x="105.6" y="93.5">PD7(AIN1)</text>
<text x="125.2" y="92.1">11</text>
<text x="134.8" y="91.5">ATT</text>
<text x="58.1" y="98.6">Band4</text>
<text x="71.8" y="99.1">26</text>
<text x="78.3" y="97">PC2(ADC2)</text>
<text x="78.3" y="100.5">PC3(ADC3)</text>
<text x="108.3" y="100.7">PB0(ICP)</text>
<text x="125.2" y="99.3">12</text>
<text x="134.8" y="98.6">PRE</text>
<text x="60" y="102.1">SDA</text>
<text x="60.5" y="105.7">SCL</text>
<text x="71.8" y="102.7">27</text>
<text x="71.8" y="106.2">28</text>
<text x="78.3" y="104.1">PC4(ADC4)</text>
<text x="78.3" y="107.6">PC5(ADC5)</text>
<text x="107" y="104.2">PB1(OC1)</text>
<text x="109.4" y="107.8">PB2(SS)</text>
<text x="125.2" y="102.8">13</text>
<text x="125.2" y="106.4">14</text>
<text x="134.8" y="105.7">CW</text>
<text x="134.8" y="102.1">Tone</text>
<text x="56.3" y="109.2">KeyPad</text>
<text x="57" y="112.7">SMeter</text>
<text x="71.8" y="109.7">19</text>
<text x="71.8" y="113.2">22</text>
<text x="78.3" y="111.1">ADC6</text>
<text x="105.1" y="111.1">PB3(MOSI)</text>
<text x="125.2" y="109.7">15</text>
<text x="125.2" y="113.2">16</text>
<text x="134.8" y="109.2">KEY</text>
<text x="134.8" y="112.7">TX</text>
<text x="78.3" y="114.7">ADC7</text>
<text x="105.1" y="114.7">PB4(MISO)</text>
<text x="107.2" y="118.2">PB5(SCK)</text>
<text x="125.2" y="116.8">17</text>
<text x="134.8" y="116.2">Band5</text>
<text x="159.5" y="119.8">PTT</text>
<text x="71.8" y="120.3">21</text>
<text x="73.8" y="123.8">3</text>
<text x="78.3" y="125.2">GND1</text>
<text x="78.3" y="121.7">AGND</text>
<text x="159.3" y="123.3">ATT</text>
<text x="187.7" y="123.3">DAH</text>
<text x="73.8" y="127.4">5</text>
<text x="78.3" y="128.8">GND2</text>
<text x="158.8" y="130.4">Tone</text>
<text x="159.3" y="126.8">PRE</text>
<text x="187.7" y="130.4">SMeter</text>
<text x="187.7" y="126.8">DIT</text>
<text x="158.6" y="137.4">KEY</text>
<text x="160" y="133.9">CW</text>
<text x="187.7" y="137.4">Band2</text>
<text x="187.7" y="133.9">Band1</text>
<text x="160.9" y="140.9">TX</text>
<text x="187.7" y="140.9">Band3</text>
<text x="261.1" y="142.7">SDA</text>
<text x="273" y="139.7">1</text>
<text x="273" y="143.2">2</text>
<text x="276.5" y="141.5">1</text>
<text x="156.8" y="144.5">Band5</text>
<text x="187.7" y="144.5">Band4</text>
<text x="222.3" y="149.8">SDA</text>
<text x="222.8" y="146.2">SCL</text>
<text x="261.6" y="146.2">SCL</text>
<text x="273" y="146.8">3</text>
<text x="276.5" y="145">2</text>
<text x="276.5" y="148.5">3</text>
<text x="273" y="150.3">4</text>
<text x="276.5" y="152">4</text>
<text x="114.4" y="185.6">2</text>
<text x="114.4" y="180.3">3</text>
<text x="114.4" y="190.9">1</text>
<text x="149.7" y="190.9">1</text>
<text x="149.7" y="194.4">2</text>
<text x="149.7" y="197.9">3</text>
<text x="154.2" y="192.3">1</text>
<text x="154.2" y="195.8">2</text>
<text x="165.1" y="194.9" transform="rotate(-90 165.1 194.9)">MTN2</text>
<text x="168.6" y="194.9" transform="rotate(-90 168.6 194.9)">MTN1</text>
<text x="149.7" y="201.4">4</text>
<text x="154.2" y="199.3">3</text>
<text x="154.2" y="202.8">4</text>
<text x="134.8" y="208">RXD</text>
<text x="134.8" y="204.4">TXD</text>
<text x="149.7" y="205">5</text>
<text x="154.2" y="206.4">5</text>
<text x="241.4" y="206.7">4</text>
<text x="245.9" y="208.1">OUT+</text>
<text x="259.3" y="208.1">IN+</text>
<text x="268.1" y="206.7">2</text>
<text x="165.1" y="210.6" transform="rotate(-90 165.1 210.6)">MTN4</text>
<text x="168.6" y="210.6" transform="rotate(-90 168.6 210.6)">MTN3</text>
<text x="241.4" y="213.8">3</text>
<text x="245.9" y="215.2">OUT-</text>
<text x="260.5" y="215.2">IN-</text>
<text x="268.1" y="213.8">1</text>
<text x="257.3" y="236.7">3</text>
<text x="261.8" y="238.1">In</text>
<text x="272.9" y="239.9" transform="rotate(-90 272.9 239.9)">GND</text>
<text x="275.8" y="238.1">Out</text>
<text x="284" y="236.7">2</text>
<text x="271.5" y="244.4" transform="rotate(-90 271.5 244.4)">1</text>
<text x="105.6" y="259.6">1</text>
<text x="110.1" y="261.1">OE/ST</text>
<text x="123" y="268.1">OUT</text>
<text x="132.3" y="266.7">3</text>
<text x="151.1" y="284.3">2</text>
<text x="151.1" y="287.9">3</text>
<text x="156.3" y="285.8">XA</text>
<text x="174.2" y="285.8">CLK0</text>
<text x="185.6" y="287.9">9</text>
<text x="185.6" y="284.3">10</text>
<text x="334.1" y="287.3">SDA</text>
<text x="334.1" y="283.8">SCL</text>
<text x="156.3" y="289.3">XB</text>
<text x="174.2" y="292.8">CLK2</text>
<text x="174.2" y="289.3">CLK1</text>
<text x="185.6" y="291.4">6</text>
<text x="151.1" y="294.9">4</text>
<text x="151.1" y="298.5">5</text>
<text x="156.3" y="296.3">SCL</text>
<text x="156.3" y="299.9">SDA</text>
<text x="70.3" y="316.1">3</text>
<text x="74.8" y="317.5">In</text>
<text x="88.8" y="317.5">Out</text>
<text x="97" y="316.1">2</text>
<text x="84.5" y="323.7" transform="rotate(-90 84.5 323.7)">1</text>
<text x="85.9" y="319.3" transform="rotate(-90 85.9 319.3)">GND</text>
</g>
<g font-size="3.2">
<text x="171.1" y="121.7">1</text>
<text x="171.1" y="125.2">3</text>
<text x="179.7" y="121.7">2</text>
<text x="179.7" y="125.2">4</text>
<text x="171.1" y="128.8">5</text>
<text x="179.7" y="128.8">6</text>
<text x="171.1" y="132.3">7</text>
<text x="171.1" y="135.8">9</text>
<text x="177.6" y="135.8">10</text>
<text x="179.7" y="132.3">8</text>
<text x="171.1" y="139.3">11</text>
<text x="171.1" y="142.9">13</text>
<text x="177.6" y="139.3">12</text>
<text x="177.6" y="142.9">14</text>
<text x="237.7" y="143.2">2</text>
<text x="171.1" y="146.4">15</text>
<text x="177.6" y="146.4">16</text>
<text x="241.2" y="145">Gnd</text>
<text x="69" y="190.9">10</text>
<text x="70.5" y="187.3">9</text>
<text x="75.6" y="191.9">DSR</text>
<text x="76" y="188.7">CTS</text>
<text x="89.1" y="188.7">XO</text>
<text x="97.4" y="187.3">8</text>
<text x="97.4" y="190.9">7</text>
<text x="69" y="194.4">11</text>
<text x="69.3" y="197.9">12</text>
<text x="76" y="195.3">RI</text>
<text x="90" y="195.6">D-</text>
<text x="90.1" y="192.1">XI</text>
<text x="97.4" y="194.4">6</text>
<text x="97.4" y="197.9">5</text>
<text x="69.5" y="201.8">13</text>
<text x="75.4" y="199.1">DCD</text>
<text x="76.1" y="202.7">DTR</text>
<text x="88.7" y="199.5">D+</text>
<text x="90" y="203">V3</text>
<text x="97.4" y="201.4">4</text>
<text x="69.5" y="205.3">14</text>
<text x="69.7" y="208.8">15</text>
<text x="76.2" y="206.2">RTS</text>
<text x="87.1" y="206">RXD</text>
<text x="87.3" y="209.7">TXD</text>
<text x="97.4" y="205">3</text>
<text x="97.4" y="208.5">2</text>
<text x="298.1" y="204.6">1</text>
<text x="298.1" y="208.1">2</text>
<text x="69.7" y="212">16</text>
<text x="74.3" y="210.4">R232</text>
<text x="75.1" y="214">VCC</text>
<text x="86.6" y="213.6">GND</text>
<text x="97" y="211.7">1</text>
<text x="213.2" y="238.1">1</text>
<text x="213.2" y="241.7">2</text>
<text x="155" y="263.2">3</text>
<text x="173.6" y="261.1">OE</text>
<text x="181.7" y="259.6">1</text>
<text x="181.7" y="263.2">2</text>
<text x="105.6" y="266.7">2</text>
<text x="110.1" y="268.1">GND</text>
<text x="160.5" y="264.6">OUT</text>
<text x="170.9" y="264.6">GND</text>
<text x="217" y="285.8">1</text>
<text x="225.5" y="285.8">2</text>
<text x="217" y="289.3">3</text>
<text x="225.5" y="289.3">4</text>
<text x="340.1" y="297" transform="rotate(-90 340.1 297)">1</text>
<text x="175.1" y="310.4">GND</text>
<text x="185.6" y="309">8</text>
<text x="340.1" y="306.5" transform="rotate(-90 340.1 306.5)">2</text>
<text x="301.6" y="316.4">DS3231</text>
</g>
<g font-size="3.2" fill="#c00">
<text x="237.7" y="139.7">1</text>
<text x="241.2" y="141.5">Vcc</text>
</g>
<g font-size="3.2" fill="#309">
<text x="237.7" y="146.8">3</text>
<text x="241.2" y="148.5">SCL</text>
<text x="237.7" y="150.3">4</text>
<text x="241.2" y="152">SDA</text>
</g>
<g font-size="3.2" fill="#f00">
<text x="122.8" y="261.1">VDD</text>
<text x="132.3" y="259.6">4</text>
<text x="155" y="259.6">4</text>
<text x="160.5" y="261.1">VDD</text>
<text x="151.1" y="305.5">1</text>
<text x="151.1" y="309">7</text>
<text x="156.3" y="306.9">VDD</text>
<text x="156.3" y="310.4">VDDO</text>
</g>
<g font-size="3.2" fill="#8d2323">
<text x="124.5" y="284.3">P1</text>
<text x="139.7" y="284.3">P2</text>
<text x="290.4" y="284.3">1</text>
<text x="290.4" y="287.9">2</text>
<text x="295.6" y="285.8">32KHZ</text>
<text x="315.6" y="285.8">SCL</text>
<text x="324.9" y="284.3">16</text>
<text x="324.9" y="287.9">15</text>
<text x="290.4" y="291.4">3</text>
<text x="295.6" y="292.8">SQWINT</text>
<text x="295.6" y="289.3">VCC</text>
<text x="313.3" y="292.8">VBAT</text>
<text x="315" y="289.3">SDA</text>
<text x="324.9" y="291.4">14</text>
<text x="290.4" y="294.9">4</text>
<text x="290.4" y="298.5">5</text>
<text x="295.6" y="296.3">RST</text>
<text x="295.6" y="299.9">NC</text>
<text x="314.5" y="296.3">GND</text>
<text x="315.1" y="299.9">NC7</text>
<text x="324.9" y="294.9">13</text>
<text x="324.9" y="298.5">12</text>
<text x="290.4" y="302">6</text>
<text x="290.4" y="305.5">7</text>
<text x="295.6" y="303.4">NC1</text>
<text x="315.1" y="303.4">NC6</text>
<text x="324.9" y="305.5">10</text>
<text x="324.9" y="302">11</text>
<text x="290.4" y="309">8</text>
<text x="295.6" y="306.9">NC2</text>
<text x="295.6" y="310.4">NC3</text>
<text x="315.1" y="310.4">NC4</text>
<text x="315.1" y="306.9">NC5</text>
<text x="324.9" y="309">9</text>
</g>
<g font-size="1.4" fill="#840000">
<text x="89.1" y="261.5">1</text>
<text x="99.7" y="261.5">2</text>
</g>
<g font-size="1.4" fill="#238d23">
<text x="131.2" y="286.1">1</text>
<text x="136.2" y="286.1">2</text>
</g>
</svg>
